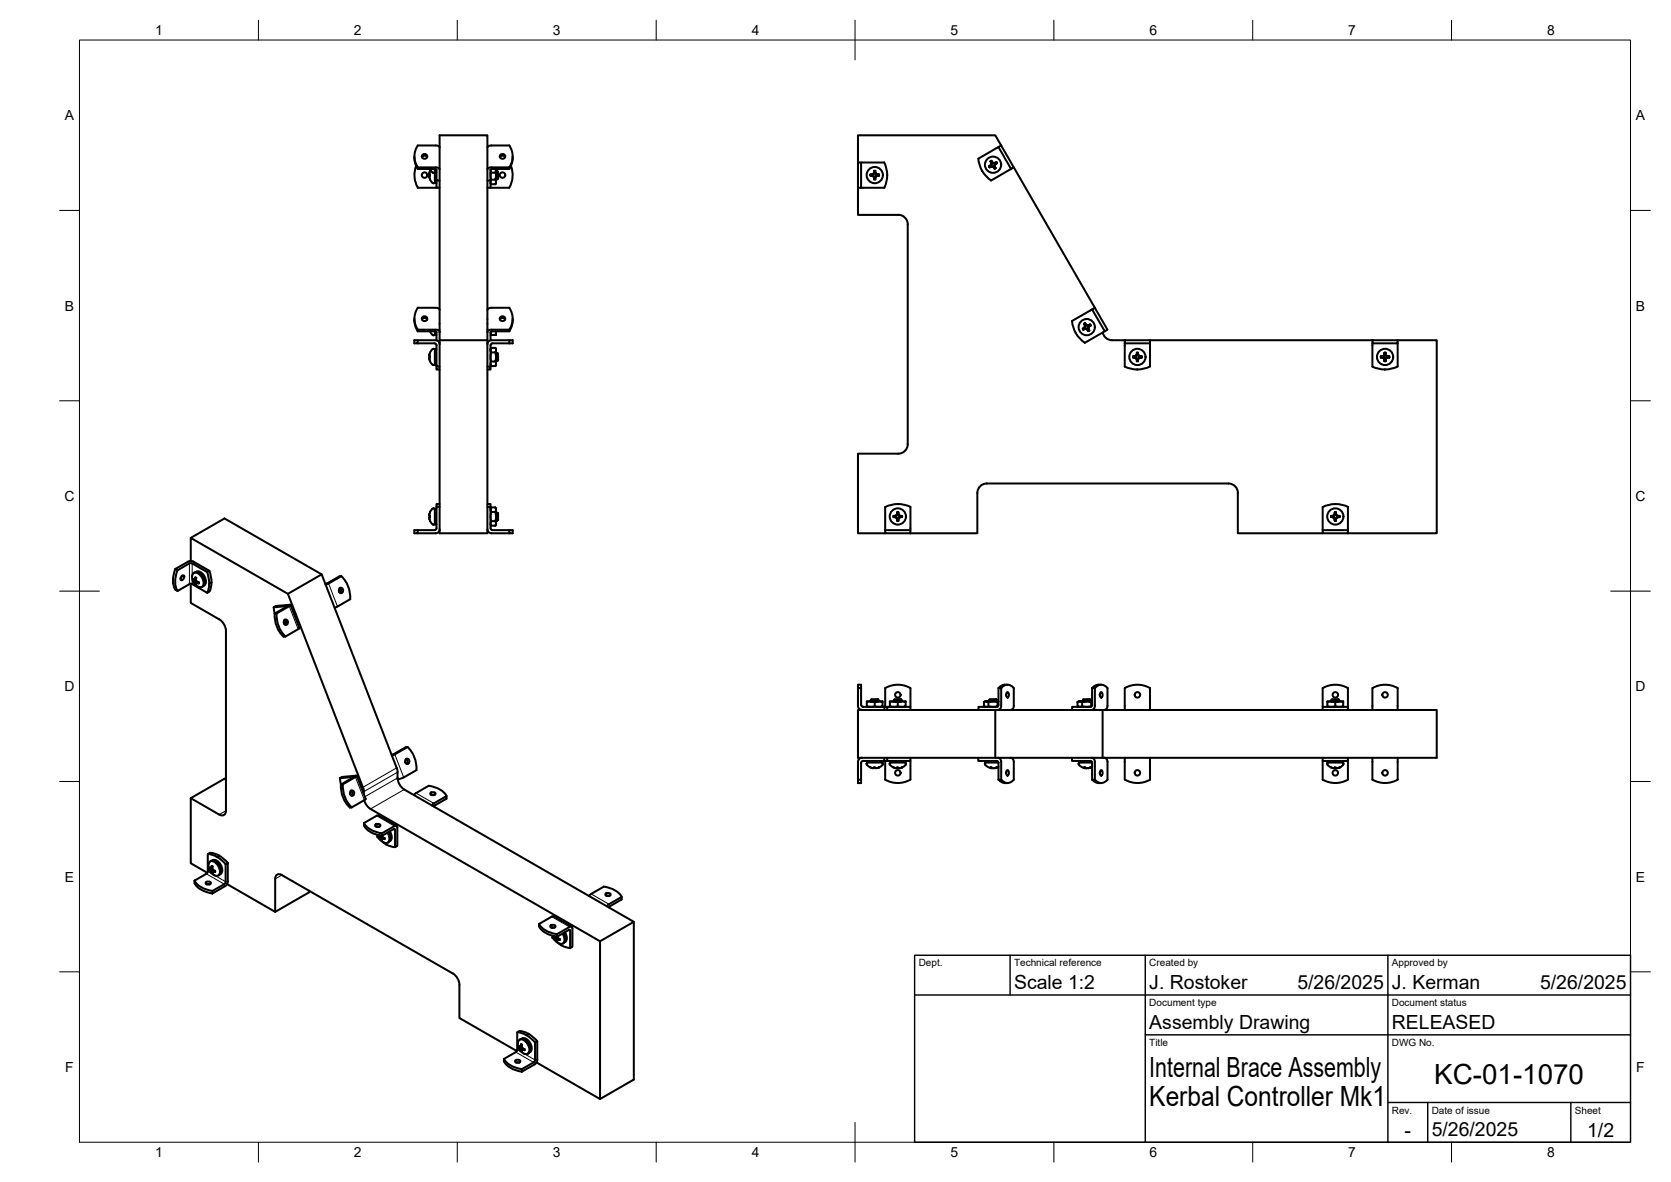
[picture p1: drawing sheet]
<svg xmlns="http://www.w3.org/2000/svg" width="420mm" height="297mm" viewBox="0 0 420 297" stroke-linecap="round" stroke-linejoin="round" font-family="sans-serif">
<!-- layer: Visible -->
<g fill="none" stroke="#000" stroke-width=".51">
<path d="M104.2 39.3v.4M104.2 39.7l.2 1.4 .7 1.4M105 36.6h4.5a.9 .9 0 0 1 1.1 .5M105.1 36.6a4.9 4.9 0 0 0 0 5.4M106.1 39.5a.72 .72 0 0 1 .7-.4 .72 .72 0 0 1 .6 .4M123.5 36.6h4.6a4.9 4.9 0 0 1 0 5.5M123.6 36.6a.9 .9 0 0 0-1 .5M125.7 39.5a.72 .72 0 0 1 .7-.4 .72 .72 0 0 1 .6 .4M128.9 39.3l-.2 1.8-.6 1.3M246 39.9l.3 1.5 .6 1.5M251.1 37l.6-.4 3.2 5.5-.7 .4zM251.1 37l-5.1 2.9"/>
<path d="M251.7 36.6l-1.4-2.6h-34.6v6.8M104.6 41.7a6.3 6.3 0 0 0 .5 5.5M105 47.2h4.7M105 42.1h4.5a.9 .9 0 0 1 1.1 .5M105 42.1v.4h4.3M107.9 44.3l.2 .7M108.1 45v.1M108.1 42.4l.5 .8 .4 .2M108.1 45.1l.5 .7 .4 .2M108.1 43h.1M108.1 45.1h.1M108.1 43l-.2 .6 .2 .6-.2 .1"/>
<path d="M108.2 42.7l-.1 .2M109 46h.1M109 43.5h.1M109.3 42.4l.5 .3-.1 2.7h.8M109.3 43.3v2.6l.4 .1M109.3 42.5v.8M109.4 43.3l.3 .1M109.4 45.7l-.4 .3M109.4 43.1l-.4 .3M109.7 45.4v1.8h.8M122.6 47.2h5.5M123.3 43.4h1.4"/>
<path d="M123.3 42.7l.2 .7M123.3 45.4v1.8M123.3 42.7v2.7h-.7M123.3 46l.2 .3M123.4 43.4l.1 1.8h1l.2-1.8M123.5 45.2l-.2 .4 .2 .7M123.5 46.3h1M123.5 42.1h4.6M123.6 42.1a.9 .9 0 0 0-1 .5M123.8 42.4l-.5 .3M124.5 43.4l.2-.9v.9M124.7 43.1l.1-.1 .2 2"/>
<path d="M124.7 44.4l.1 .4M124.7 43.8l.3 1.2M124.7 43.4v2.6l-.2 .3 .2-.4-.2-.7M124.8 43l.2 1.7M124.8 44.8h.1M124.8 44.8l-.1 .1M124.8 43l.2 .2M125 43.2l.2 1.6M125.1 44.9l-.1 .1M125.1 43.1l.1 1.7M125.1 43.1l-.1 .1M125.2 44.8l-.1 .1-.1-.2v.3"/>
<path d="M125.2 44.8h.1M128.1 42.1v.4h-4.3M128.5 41.7a6.3 6.3 0 0 1-.4 5.5M215.7 40.8h.8v6.4h-.8zM215.7 47.2v6.8h10.1a2.34 2.34 0 0 1 2.4 2.4v55.2a2.38 2.38 0 0 1-2.3 2.4h-10.2v20h6.9M216.5 40.8h5.8l.6 1.6 .2 1.7M216.5 47.2h5.9M218.9 44.1v.1M218.9 44.1l.3 .1M219.2 44.2l.4 .1M219.2 43.8h-.3v.3M219.3 44.1l.3 .1"/>
<path d="M219.5 44.3l.3 .7M219.6 44.2l.1 .1M219.7 44.4l.1 .6M219.7 43.7l-.8 .2v.2h.3M219.8 45v.1M219.8 43l-.2 .6-.4 .2M219.8 42.9h.1M219.8 45h.2M220 43h.1M220 43v.3M220 44.7v.3M220 43h-.2l-.1 .7"/>
<path d="M220 45h.1M220.1 42.9v.1M220.1 43l.1 .7M220.1 42.9h-.3M220.1 45.1h-.3M220.1 45v.1M220.1 43.3l.1 .3M220.2 44.4l-.1 .6M220.2 43.7l.7 .2M220.2 43.6l.8 .2v.3M220.3 44.2l-.1 .1M220.3 44.3l-.2 .4"/>
<path d="M220.6 44.1h.3M220.6 44.1l-.3 .1M220.6 44.2l-.3 .1M220.9 43.9v.2M221 44.1l-.3 .1M221 44.1v.1M223.1 44.1l-.2 1.6-.5 1.5M246.9 42.9l1.1 1.4 1.2 1M248.7 41.8l.1 .3M248.7 41.8h.1M248.8 41.8v.2M248.8 42h.1"/>
<path d="M248.8 42.1h.1M249 40.5l.3-.1 .2 .3M249 40.5v.1M249 40.6l.2 .3M249.1 41.9l-.2 .1M249.2 40.9v.1M249.2 40.9v.3M249.2 41.2l-.5 .6M249.3 40.5l.1 .3M249.3 40.5l-.2 .1a.79 .79 0 0 1 0 1l-.3 .3M249.4 40.8l.3 .2M249.5 40.7l.3 .3 .4-.1"/>
<path d="M249.5 41.8h-.4M249.5 41.8l.6 .5 .2-.1M249.6 41.9l-.7 .2M249.7 41.9l.2 .1M249.7 41h.4M249.8 42.1h.1M249.9 42.1l.2 .3M250 41.6l.1 .3M250.1 41.4v.2M250.1 42l.2 .2M250.1 41.9h.1M250.2 40.9l.3-.2 .1 .2 .1 .1-.3 .2"/>
<path d="M250.3 42.2v.1M250.3 41.2l-.2 .3M250.3 41.1v.1M250.4 42.3l-.3 .1M250.4 42.2l-.1 .1M250.4 41.2l-.3 .4 .2 .6M250.5 40.8l-.3 .2M250.5 40.8h.1M250.5 40.8l.1 .2M250.6 41l-.3 .2M250.6 41h.1M254.2 42.5l-5 2.9"/>
<path d="M254.9 42.1l20.4 35.3M105 77.4h4.5a.9 .9 0 0 1 1.1 .4M105.1 77.3a4.9 4.9 0 0 0 0 5.5M123.5 77.4h4.6M123.6 77.4a.9 .9 0 0 0-1 .4M128.1 77.3a4.9 4.9 0 0 1 0 5.5M274.6 77.8l.7-.4 3.2 5.5-.7 .4zM274.6 77.8l-5 2.9 .3 1.5 .6 1.5M104.2 85.5h.8v.8h-.8zM104.2 80.1v.4M104.2 80.5l.2 1.4 .7 1.3M105 86.3h4.3l.4 .2v5.6h.8"/>
<path d="M105 85.5h4.5a1.01 1.01 0 0 1 1.1 1M105 83.3h4.5l.3 .2-.1 2M105 82.9h4.5a.9 .9 0 0 1 1.1 .5M105 82.9v.4M106.1 80.3a.72 .72 0 0 1 .7-.4 .72 .72 0 0 1 .6 .4M107.9 90v.1M107.9 90.1l.2 .6M108.1 83.3l.5 .7 .4 .3M108.1 90.8l.5 .7 .4 .2M108.1 90.7v.1M108.1 88.6v.1M108.1 90.8h.1"/>
<path d="M108.1 88.7l-.2 .6 .2 .6-.2 .1M109 91.7h.1M109 87.7h.1M109 84.3h.1M109 87.7l-.4 .2-.5 .7M109 87.7l.4 .3M109.3 83.3v.8M109.4 84.1l.3 .1M109.4 91.4l-.4 .3M109.4 83.9l-.4 .4M109.7 87.7l-.4 .1v3.8l.4 .1M109.7 92.1v.8h.8"/>
<path d="M110.5 86.2h.1M110.5 85.5h12.1v-51.5h-12.1v100h12.1v-48.5M122.6 92.1h.7v.8h-.7M122.6 86.2h.1M123.3 84.2h1.4v-.9l-.2 .9M123.3 83.4l.2 .8M123.3 91.7l.2 .3M123.5 87.4l-.2 .4 .2 .8h1l.2-.6v3.7l-.2 .3M123.5 88.6l-.2 .8 .2 1.5h1l.2-.8-.2-1.5M123.5 90.9l-.2 .4 .2 .7M123.5 92h1M123.5 87.4h1"/>
<path d="M123.5 87.4l-.2 .3M123.5 85.5h4.6M123.5 82.9h4.6M123.6 82.9a.9 .9 0 0 0-1 .5M123.6 85.5a1.01 1.01 0 0 0-1 1M124.5 87.4l.2 .6zM124.5 90.9l.2 .4-.2 .7M124.7 90.1l.1 .4M124.7 89.5l.3 1.2M124.8 88.7l.2 2M124.8 88.7h.1M124.8 90.5h.1"/>
<path d="M124.8 88.7l-.1 .1M124.8 90.5l-.1 .1M124.8 88.7l.2 1.8M124.8 88.7l.2 .2M125 88.9l.2 1.6M125.1 90.6l-.1 .1M125.1 88.8l.1 1.7M125.1 88.8l-.1 .1M125.2 90.5l-.1 .1-.1-.1v.2M125.2 90.5h.1M125.7 80.3a.72 .72 0 0 1 .7-.4 .72 .72 0 0 1 .6 .4M128.1 85.5h.8v.8h-.8z"/>
<path d="M128.1 86.3h-4.3l-.4 .2-.1 5.6M128.1 83.3h-4.5l-.3 .2v2M128.1 82.9v.4M128.9 80.1l-.2 1.8-.6 1.3M270.5 83.7v.1M270.5 83.8l1 1.3 1.3 1M272.2 82.6l.2 .3 .3-.2M272.2 82.6h.1M272.3 82.6l.1 .2 .3-.2M272.6 82.4l-.3 .2M272.6 81.3v.1M272.6 81.4a.69 .69 0 0 1 .3 .7 .69 .69 0 0 1-.6 .5"/>
<path d="M272.8 81.8v.2M272.8 82l-.2 .3M272.8 81.3h.1M272.8 81.3l-.1 .1M272.8 81.3l.2 .3M273 81.5v.1M273 81.5l.1 .1M273 82.7h.2M273 81.6l.4 .2M273 81.5l-.2-.3-.1 .1v.4M273 82.6h-.3M273.1 82.7h-.4"/>
<path d="M273.1 82.6h.1M273.1 81.6l.2 .1M273.2 82.7l.4 .5M273.3 81.7l.1 .1M273.7 82.3v.4M273.7 82.7l.2 .3M273.8 82l-.2 .2M273.9 82a.57 .57 0 0 0-.1 1l-.1 .1-.5-.5M273.9 81.9l-.1 .1M273.9 83.1l-.2 .1M273.9 82v.1M274 81.6h.1"/>
<path d="M274.1 81.5h.1M274.1 81.5l-.6 .2M274.1 81.5l.2 .3M274.2 81.7l-.3 .2M274.2 81.8l-.1-.2-.7 .2M274.2 81.8l-.3 .2M274.2 81.8h.1M277.3 83.5a2.38 2.38 0 0 0 2.3 2h3.2M277.8 83.3l-5 2.9M282.8 85.5h6.4v.8h-6.4zM282.8 86.3v5.8l1.5 .6 1.7 .2M284.9 89.6v.2"/>
<path d="M285 89.6v.2M285 89.8l.6 .2-.7-.2M285.6 90l.1 .1M285.6 89.4l-.7 .2M285.7 89.9l.1 .1M285.7 90.1l.1 .2M285.7 90.1l.2 .6h.2M285.8 89.4l-.8 .2M285.8 90.3l.1 .4M285.8 89.1l-.2 .3M285.8 90.7l.1 .1M285.9 88.7l-.1 .4"/>
<path d="M285.9 88.6l-.1 .1M285.9 88.7l-.2 .7M285.9 90.7h.1M285.9 88.7h.2M285.9 88.7h.1M286.1 88.7v.3M286.1 90.4v.3M286.1 90.7h.1M286.1 88.6v.1M286.1 88.6h-.2M286.1 90.8h-.2M286.2 88.7v.7"/>
<path d="M286.2 90.7l-.1 .1M286.2 89l.2 .4 .6 .1M286.2 90.1v.6M286.2 89.4l.4 .2M286.3 90.1l-.1 .3M286.3 89.9l-.1 .1M286.4 90l-.1 .1M286.6 89.8l-.3 .1M286.6 89.6l.4 .1-.4 .1M287.1 89.5l-.1 .4-.6 .1M289.2 86.3v5.8l-1.6 .5-1.6 .2M289.2 85.5h55.9"/>
<path d="M345.1 85.5h6.3v.8h-6.3zM345.1 86.3v5.8a7.1 7.1 0 0 0 6.3 0v-5.8M347.2 89.5v.4M347.2 89.9l.7 .1M347.9 90l.1 .1M347.9 89.9l.1 .1M348 89.3l-.8 .2M348 89.4l-.8 .2v.2l.7 .1M348.1 89l-.1 .3M348.1 90.7v.1M348.1 88.7v.3l.1-.3h.1M348.1 88.6v.1"/>
<path d="M348.1 88.6h.3l.3 .8M348.1 90.3l-.1-.2 .1 .3M348.1 89.1l-.1 .3M348.1 90.7h.2M348.1 90.7v-.3v.3M348.2 90.3v.1M348.2 89v.1M348.3 88.7h.1M348.3 88.7v.3M348.3 90.4v.3M348.4 90.7h-.1M348.4 89l.1 .4"/>
<path d="M348.4 88.6v.1M348.4 90.7v.1M348.5 89.4l.1 .1M348.5 90.1l-.1 .3M348.5 90.1l-.1 .7h-.3M348.6 89.9l-.1 .1M348.6 89.5l.7 .1M348.6 89.4l.4 .1M348.7 90l-.1 .1M349 89.5h.3M349.3 89.8l-.7 .2 .4-.1M349.3 89.6v.2"/>
<path d="M349.3 89.8l-.3 .1M351.4 85.5h9.9v48.5h-22.4M48 135.2l8.5-4.9 24.4 14M104.2 133.2h.8v.8h-.8zM107.9 129.5l.2 .2M108 129.1l-.1 .4M108.1 129.6v.1M108.1 130.9l.9 1M108.1 130.8v.1M108.1 128.7h.1M108.1 129.7l-.2 .5 .2 .6M108.1 130.9h.1"/>
<path d="M108.1 128.7l-.1 .4M108.8 127.8l-.7 .9M109 131.9h.1M109 127.8h.1M109 127.7l-.2 .1M109 127.7l.4 .4M109.4 131.5l-.4 .4M109.5 131.8h.2M109.7 127.8l-.4 .1 .2 3.9M109.7 127.4v5.6l-.4 .2h-4.3M110.5 126.7h-.8v.7h.8M110.6 133a1.01 1.01 0 0 1-1.1 1h-4.5"/>
<path d="M122.6 127.4h.7l.1 5.6 .4 .2h4.3M122.6 133a1.01 1.01 0 0 0 1 1M122.6 126.7h.7v.7M123.3 131.8l.2 .3M123.5 127.5l-.2 .5 .2 .7h1l.2-.6v3.7l-.2 .3M123.5 128.7l-.2 .8 .2 1.5h1l.2-.9-.2-1.4M123.5 131l-.2 .4 .2 .7M123.5 132.1h1M123.5 127.5h1M123.5 127.5l-.2 .3M123.5 134h4.6M124.5 127.5l.2 .6z"/>
<path d="M124.5 131l.2 .4-.2 .7M124.7 128.9l.1-.1 .2 2.1M124.7 130.2l.1 .4M124.7 129.7l.3 1.1M124.8 128.8l.2 1.7M124.8 130.6h.1M124.8 130.6l-.1 .1M124.8 128.8l.4 1.8M125 129l.2 1.6M125.1 130.7l-.1 .2M125.1 128.9l.1 1.7M125.1 128.9l-.1 .1"/>
<path d="M125.2 130.6l-.1 .2-.1-.3v.4M125.2 130.6h.1M128.1 133.2h.8v.8h-.8zM222.6 133.2h6.3v.8h-6.3zM222.6 133.2v-5.8a7.3 7.3 0 0 1 6.3 0v5.8M224.7 129.7v.3M224.7 129.7h.1M224.7 129.9h.3zM224.7 129.7l.1 .2M224.7 129.7h.3M224.8 129.7h-.1M225 130l.3 .1"/>
<path d="M225.1 129.9l.4 .2M225.3 130.1l.1 .1M225.3 129.5l-.6 .2M225.4 129.6l-.3 .1M225.4 129.4l-.1 .1M225.5 130.2l.1 .3M225.5 130.1l.1 .4M225.5 129.5l-.1 .1M225.6 129.1l-.1 .3M225.6 130.9h.3M225.6 130.5v.3M225.6 128.7v.4"/>
<path d="M225.6 128.7v.1M225.6 130.8h.2M225.7 128.8l-.2 .7M225.8 128.8v.4l.3 .3-.2-.4M225.8 130.8h.1M225.9 128.7v.4M225.9 128.8h-.2M225.9 128.7h-.3M226.1 130l-.3 .8M226.1 129.6l.3 .1M226.1 130.1l-.2 .7M226.1 129.5l.3 .1"/>
<path d="M226.4 130l-.3 .1M226.5 130h.3M226.7 129.7h-.3M226.8 129.9l-.7 .1M226.8 129.7v.2M226.8 129.6h-.3M308.9 121.5h-60.8a2.38 2.38 0 0 0-2.4 2.4v10.1h-16.8M308.9 121.5a2.38 2.38 0 0 1 2.4 2.4M311.2 123.9v10.1h21.4M332.6 133.2h6.3v.8h-6.3zM334.7 129.9h.3zM334.7 129.7l.1 .2"/>
<path d="M334.8 129.7h.2M334.8 129.7h.1M335 130l.4 .1M335.1 129.9l.4 .2M335.3 130.1l.1 .1M335.4 129.5l-.7 .2v.3M335.4 129.6l-.3 .1M335.4 129.4l-.1 .1M335.5 130.2l.1 .3M335.5 130.1l.1 .3M335.5 129.5l-.1 .1M335.6 130.9h.3"/>
<path d="M335.6 129.1l-.1 .3M335.6 130.5v.3zM335.6 128.7v.4M335.6 128.7v.1M335.6 128.8v.3M335.6 129.2l-.1 .3M335.6 130.4l.1 .1M335.7 129.1l-.1 .1M335.7 130.8h.1M335.7 128.8h.1M335.8 128.8l.3 .8M335.8 126.7l-1.7 .2-1.5 .5v5.8"/>
<path d="M335.8 126.7l1.6 .2 1.5 .5v5.8M335.9 128.7v.1M335.9 128.7h-.3M335.9 128.7v.4M335.9 129.1l.2 .4M336.1 129.6l.4 .1M336.1 130.1l-.2 .7M336.2 129.5l.2 .1M336.4 130l-.2 .1M336.4 129.7h.3M336.5 130h.3M336.8 129.7v.2a.75 .75 0 0 0-1 .9h-.1"/>
<path d="M336.8 129.6h-.3M336.8 129.7v.2M44.1 143l.5 .3M44.1 143a5.8 5.8 0 0 0 0 5.2M44.1 148.2l.5 .3 3-1.7 .5-.1 4 2.3M44.6 143.3a5.8 5.8 0 0 0 0 5.2M45.7 144.8l.4-.2a.7 .7 0 0 1 .1 .8 .7 .7 0 0 1-.8 .3v-.5zM45.8 144.7l-.4 .7M47.3 141.1l.7-.1 .7 .1M47.3 141.2l-3.2 1.8M48 141v-5.8l24.4 14 18.9 48.6 .2 1.7M48 146.7v4.8l7.1 4.1a3.6 3.6 0 0 1 1.7 2.9"/>
<path d="M48.3 144.8l.3-.7 .6-.3 .6 .1 .9 .7 .5 .8 .2 .9-.1 .7-.4 .5M48.3 144.8a2.27 2.27 0 0 0 2.1 2.8l.5-.1M48.5 145.5v.3M48.5 145.7l.2 .3M48.5 145.5l.2 .2M48.7 141.2l3.9 2.3-.5 .3-4-2.3-.5 .1-3 1.7M48.7 146l.1 .2M48.8 146.2l.2 .3M49 146.5l.3 .5M49.1 145.1l.2 .1v.7M49.1 145.1l-.3 .6M49.1 145.6h.1"/>
<path d="M49.2 145.6l.1 .1M49.2 143.8a1.55 1.55 0 0 1 2.2 1 1.57 1.57 0 0 1-.2 2.4M49.3 145.5l-.6 .2M49.3 145.9l.3 .3-.3 .3h.3M49.4 147h-.1M49.4 146.5v.5M49.5 146.2l.1 .1M49.6 146.5l.4 .1M49.6 146.3v.1M49.7 146.2l.3 .1M50 146.3v.1M50 146.6h.1"/>
<path d="M50 146.4v.2M50.9 147.5h.1M51.1 147.2h.1M52.1 143.7l.1 .5a6.5 6.5 0 0 1-.1 4.7M52.6 143.4l.2 .5a6.5 6.5 0 0 1-.1 4.7M52.7 148.7l-.6 .3M56.8 158.6v45.1a1.04 1.04 0 0 1-.5 1.1 1.04 1.04 0 0 1-1.2-.1M68.8 152.6l3.4-.3-3.1 1.9M68.8 152.6l.3 1.6M69.5 154.2h-.4M69.6 154.1a7.3 7.3 0 0 0 2.2 5.8M71.5 155.9a.59 .59 0 0 1 .9 .4 .59 .59 0 0 1-.9 .6l-.2-.5z"/>
<path d="M71.6 155.8l.3 .5-.2 .7M72.4 149.2l8.5-4.9 18.8 48.7M72.7 152.3l-3.2 1.9M72.8 152l-3.4 .3-.6 .3M72.8 152h.3l-.4 .3M73 152l2.3 5.8-3.5 2.2h-.5a7.3 7.3 0 0 1-2.2-5.8M82.3 146.6l3-1.7 .5-.1-3.2 1.8M82.4 146.5l-.6 .2M82.6 146.6l-.7 .3M84.9 152.4l-.8 .3M85.3 147.9a.59 .59 0 0 1 1 .4 .59 .59 0 0 1-.9 .6l-.2-.5zM85.4 147.8l.4 .6-.3 .6"/>
<path d="M85.8 144.8a7.3 7.3 0 0 1 2.3 5.8M88.1 150.6l-3.2 1.8M215.7 172.1h.8v.8h-.8zM215.7 172.9v4.5M215.7 177.4a1.01 1.01 0 0 0 1 1M216.5 172.9v4.3M216.5 177.1l.1 .3 .4 .2M217 177.6h5.4M218 176.4l.9-.1h-.9v1.3M218.9 176.2v.1M218.9 175.9l.2 .2M219.2 176.1l-.3 .1"/>
<path d="M219.9 176.4v1.1M220.7 175.9l-1.6 .2M220.7 176.2v.1M220.7 175.9l.3 .2-2.1 .1M220.7 175.9l-1.5 .2M220.7 175.8v.1M220.8 175.8l-1.7-.1-.2 .2M220.8 175.8l-1.9 .1M220.8 175.8l-.1 .1M221 176.1l-.3 .1M221 176.1l-1.9 .2M221 176.1h.1"/>
<path d="M221.9 176.4v-.1l-2 .1-1-.1h2.3l.7 .1v1.1h-.2l-1 .1-.8-.1-1.2 .1-.7-.1M221.9 177.5v.1M222.4 178.4v-.8h.7v.8M222.6 177.6v-4.7a6.3 6.3 0 0 1 6.3 0v5.5M223.1 177.6h5.8M224.7 176.2v.1M224.7 175.9l.3 .2M224.7 176.3h-.9v1.3M224.7 176.3l-.9 .1M225 176.1l-.3 .1M225.7 176.4v1.1M226.5 176.2v.1"/>
<path d="M226.5 175.9l.3 .2-2.1 .1M226.5 175.9l-1.5 .2M226.5 175.8v.1M226.6 175.8l-1.7-.1-.2 .2M226.6 175.8l-1.9 .1M226.6 175.8l-1.6 .3M226.8 176.1l-1.9 .2M226.8 176.1h.1M226.8 176.1l-.3 .1M227.7 176.4v-.1l-2 .1-1-.1h2.3l.7 .1v1.1h-.2l-1 .1-.8-.1-1.2 .1-.7-.1M227.7 177.5v.1M247.4 176.4l.6-.1z"/>
<path d="M247.4 177.5l.3 .1M248.5 176.4v1.1M248.7 175.9l.2 .2M248.9 176.1l-.3 .1M250.3 178.4h-34.6v12h61.5v-12M250.5 175.9l-1.6 .2M250.5 175.8l-1.6 .2M250.5 176.2l-.2 .1M250.5 175.8v.1M250.5 176.2v.1M250.5 175.9l.2 .1M250.5 175.7h-1.6l-.2 .2"/>
<path d="M250.5 175.7v.1M250.5 175.8l-1.8 .1M250.5 175.8h.1M250.7 176.1l-2.1 .1M250.7 176l-2.1 .2M250.7 176v.1M250.7 176.1l-.2 .1M250.8 177.5h.1M251.1 176.3l-2.6 .1-.5-.1 2.8 .1v1.1l-.8 .1h-2.5l-.1-.1v-1.1M251.1 176.3l-.3 .1M251.1 172.9v4.2l-.3 .5h-4.8v.8M251.1 172.9h.6"/>
<path d="M251.7 177.4a.94 .94 0 0 1-.8 1M251.7 172.9v4.5M251.8 172.9a1.9 1.9 0 0 1 3.1 0v4.5M253 174.5v.3M253.2 174l.1-.1a.85 .85 0 0 1 0 1.4 .86 .86 0 0 1-.1-1.3zM253.3 172.1l-1.3 .1-.9 .7M254.9 177.4a.94 .94 0 0 1-.8 1M270.9 176.4l.6-.1zM270.9 177.5l.4 .1M272.1 176.4v1.1M272.3 175.9l.1-.2 1.7 .1zM272.3 175.9l.2 .2"/>
<path d="M272.5 176.1l-.3 .1M274 175.8l-1.5 .2M274 176.2l-.2 .1M274 175.9l-1.5 .2M274 175.8v.1M274 176.2v.1M274 175.9l.3 .1M274.1 175.8h-.1M274.3 176.1l-2.1 .1M274.3 176l-2.1 .2M274.3 176v.1M274.3 176.1l-.3 .1"/>
<path d="M274.4 177.5h.1M274.6 176.3l-2.5 .1-.6-.1 2.9 .1v1.1l-.9 .1h-2.4l-.2-.1v-1.1M274.6 176.3l-.2 .1M274.6 177.2v-4.3h.7v4.5M274.6 177.1l-.4 .5h-4.6v.8M275.3 177.4a.94 .94 0 0 1-.9 1M275.3 172.9a1.9 1.9 0 0 1 3.2 0v4.5M276.5 174.5v.3M276.7 174l.2-.1a.85 .85 0 0 1 0 1.4 .86 .86 0 0 1-.2-1.3zM276.9 172.1l-1.4 .1-.9 .7M277.2 178.4h-26.9v12M277.2 178.4h.4"/>
<path d="M277.6 178.4h83.7v12h-84.1M278.5 177.4a.94 .94 0 0 1-.9 1M282.8 178.4v-5.5a6.3 6.3 0 0 1 6.4 0v5.5M332.6 177.6v-4.7a6.3 6.3 0 0 1 6.3 0v5.5M334.7 176.2v.1M334.8 176.3h-1v1.3M334.8 176.3l-1 .1M334.8 175.9l.2 .2M335 176.1l-.3 .1M335.7 176.4v1.1M336.5 175.9l.3 .2-2.1 .1M336.5 175.9l-1.5 .2"/>
<path d="M336.5 176.2v.1M336.5 175.8v.1M336.6 175.8l-1.6-.1-.2 .2M336.6 175.8l-1.8 .1M336.6 175.8l-.1 .1M336.8 176.1l-1.9 .2M336.8 176.1h.1M336.8 176.1l-.3 .1M337.7 176.4v-.1l-2 .1-.9-.1h2.2l.7 .1v1.1l-.2 .1h-1l-.8-.1-1.2 .1-.7-.1M337.7 177.5v.1M338.9 177.6h-6.3v.8M345.1 178.4v-5.5a6.3 6.3 0 0 1 6.3 0v5.5"/>
<path d="M56.8 195.9l-.3-.2-8.5 4.9M85.5 195.5l.2 1.6M85.7 197.1a7.3 7.3 0 0 0 2.3 5.8M86.2 197.1a7.3 7.3 0 0 0 2.3 5.8M88.1 198.8a.59 .59 0 0 1 1 .5 .59 .59 0 0 1-.9 .5l-.2-.5zM88.2 198.7l.4 .6-.3 .6M89.5 194.9l-3.5 .3-.6 .4 3.5-.3-3.2 1.9M89.5 194.9h.2l-.3 .4-3.2 1.8-.5 .1M89.7 195l2.3 5.8-.4 .3M99 189.5l-.5 .2M99.8 192.9l.2 .9a4.4 4.4 0 0 0 1.6 4.6l57.8 33.3-8.5 4.8M102 190.9a.59 .59 0 0 1 .9 .4 .59 .59 0 0 1-.9 .5l-.1-.5z"/>
<path d="M102.1 190.7l.3 .6-.2 .7M102.5 187.7l-4 2.2M102.5 187.7l-.5 .1-3 1.7M102.5 187.7a7.3 7.3 0 0 1 2.2 5.8l-3.2 1.9-1.5 .4M104.6 199.3l3.2-1.8a5.8 5.8 0 0 1 4.5 2.6M104.6 199.3l-.5 .5M108.2 199.4l.6-.3a.53 .53 0 0 1 .7 .4l-.7 .3a.53 .53 0 0 1-.6-.4zM108.4 199.8h.9M215.7 195.9h.8v.9h-.8zM216.5 191.7v4.2M216.7 190.4a1.01 1.01 0 0 0-1 1v4.5M217 191.2l-.4 .3-.1 .2"/>
<path d="M217.9 191.9v.1M217.9 192l1 .9M218 191.2v.3M218.2 191.6l-.3 .3M218.8 192.9h.1M218.9 192.9l.3 .1M219.2 193l.9-.1 .1 .1M221 192.9l-.8 .1M221 192.9h.1M221.7 191.6l.3 .3M221.9 191.2l-.1 .4-3.8-.1M222 191.9v.1"/>
<path d="M222 192l-.3 .4-.7 .5M222.3 190.4v.8h-5.3M222.6 191.2v4.7a6.3 6.3 0 0 0 6.3 0v-4.7M223.1 190.4v.8h-.8M223.7 191.9v.1M223.7 192l1 .9M223.8 191.2l.1 .4h3.7l.1-.4M224 191.6l-.3 .3M224.7 192.9h.1M224.7 192.9l.7 .1M226.4 193l-.8-.1-.1 .1M226.8 192.9l-.3 .1"/>
<path d="M226.8 192.9h.1M227.5 191.6l.3 .3M227.8 191.9v.1M227.8 192l-.3 .4-.7 .5M228.9 190.4v.8h-5.8M246 190.4v.8l4.8 .1 .3 .4v4.2M247.6 191.9v.1M247.6 192l.4 .5 1.2 .5M247.7 191.2v.3M247.7 191.5l3.3 .1M248 191.6l-.4 .3M249 192.9l1.1 .1"/>
<path d="M249 192.9l.2 .1M249 192.9h.1M249.2 193h.1M249.2 193h.5M249.3 192.9l-.1 .1M250.2 193h-.1M250.3 193h-.2M250.4 193h-.1M250.7 192.9l-.5 .1M250.7 192.9h.1M250.7 192.9l-.3 .1M250.9 190.4a.94 .94 0 0 1 .8 1v4.5"/>
<path d="M251.1 195.9h.6M251.1 192.7l-.9 .3M251.1 195.9l.6 .6 1 .3M252.6 196.8h.7M253 194.1v.3M253.2 193.6l.1-.1a.85 .85 0 0 1 0 1.4 .86 .86 0 0 1-.1-1.3zM254.1 190.4a.94 .94 0 0 1 .8 1v4.5a1.9 1.9 0 0 1-3.2 0M269.5 190.4v.8h4.7l.2 .1 .2 .4M271.2 191.9v.1M271.2 192a2.15 2.15 0 0 0 1.5 1M271.3 191.2l.1 .4h3.2M271.5 191.6l-.3 .3"/>
<path d="M272.6 192.9l.1 .1M272.6 192.9l.4 .1M272.6 192.9h.1M272.7 193h.1M272.8 193h.1M272.8 192.9v.1M272.8 193h.3M273.1 193h.2M273.7 193h.1M273.7 193h-.7M274.1 192.9l-.4 .1M274.1 192.9h.1"/>
<path d="M274.2 192.9h.1M274.2 192.9l-.5 .1M274.4 190.4a.94 .94 0 0 1 .9 1v4.5h-.7v-4.2M274.6 192.7l-.8 .3M274.6 195.9l.6 .6 1 .3M276.2 196.8h.7M276.5 194.1v.3M276.7 193.6l.2-.1a.85 .85 0 0 1 0 1.4 .86 .86 0 0 1-.2-1.3zM277.6 190.4a.94 .94 0 0 1 .9 1v4.5a1.9 1.9 0 0 1-3.2 0M282.8 190.4v5.5a6.3 6.3 0 0 0 6.4 0v-5.5M332.6 190.4v5.5a6.3 6.3 0 0 0 6.3 0v-4.7M333.7 191.9v.1"/>
<path d="M333.7 192a2.34 2.34 0 0 0 1.7 1l.2-.1M333.8 191.2v.3M334 191.6l-.3 .3M335.6 192.9l.3 .1M335.6 192.9h.1M336.4 193h-.4M336.8 192.9l-.3 .1M336.8 192.9h.1M337.5 191.6l.3 .3M337.7 192.2l-.9 .7M337.7 191.2l-.1 .4-3.8-.1M337.8 191.9v.1"/>
<path d="M337.8 192l-.1 .2M338.9 190.4v.8h-6.3M345.1 190.4v5.5a6.3 6.3 0 0 0 6.3 0v-5.5M52.3 214.6a6.9 6.9 0 0 1 4.4 2.6M52.4 217.3a2.34 2.34 0 0 0 2.1 2.8l.6-.2 .4-.8-.1-.9-.6-1.1-.7-.6-.7-.2-.7 .3-.3 .7M52.6 218.3l.4 .5M52.9 218.2l-.3-.2v.2M53 218.8l.2 .5M53.2 219.4h.1M53.2 217.6l-.3 .6 .5-.1M53.2 218.1h.1M53.2 217.6l.2 .1"/>
<path d="M53.3 217.6h-.1M53.3 218.1h.1M53.3 216.3a1.55 1.55 0 0 1 2.2 1 1.85 1.85 0 0 1 0 2.3M53.3 218.2h.1M53.4 219.1l.1 .4-.2-.1M53.4 217.7v.1M53.4 217.8v.7l.7 .3v.3M53.5 219.5h-.1M53.5 219l-.1 .1M53.6 218.7l.1 .1M53.7 219h-.2M53.7 219h.1"/>
<path d="M53.7 218.8v.1M53.7 219l.4 .1M53.8 218.8l-.4 .3M54.1 219.1h.1M55 215h.1M55.1 215l-1-.4a1.88 1.88 0 0 0-1.9 0v4.6l-.3 .4-3 1.7M55.1 215l2.2 1.9M55.1 204.7l-7.1-4.1v16.3l4.1 2.4M55.2 219.7h.1M55.5 219.6l-.2 .1M70.9 219.9l42.9 24.7M70.9 219.9a1.03 1.03 0 0 0-1.2-.1 1.03 1.03 0 0 0-.5 1.1v8.3l-12.1-7"/>
<path d="M88.4 202.9l-.4 .1M91.5 206.8v.7M91.5 207.5a5.8 5.8 0 0 0 4.5 2.5M91.5 206.8a5.8 5.8 0 0 0 4.5 2.6M91.6 201.1l.6 1.3 1 .9 57.7 33.2v39.7l-16-9.2M91.6 201.1l-3.2 1.8M94.3 207.3l.7-.3a.53 .53 0 0 1 .7 .5l-.7 .3a.53 .53 0 0 1-.7-.5zM94.6 207.7h.8M94.8 209.8l.1 .5 .3 .4a6.2 6.2 0 0 0 4.2 2.2M94.8 207.7v.1M95.2 209.9v.1M95.2 205l4.5 2.5"/>
<path d="M95.2 204.9l-.5 .1-3.2 1.8M95.2 210l.2 .3M95.4 210.3l.4 .8M95.4 210h.1M95.5 210h.1M95.7 210.8v.1M95.8 211.1l.3 .1M96 210.1v.1M96 210.2l.1 .1M96 210.8l.7 .1M96.1 211.2h.1M96.1 210.3l.3 .2"/>
<path d="M96.2 210.4l.1 .2M96.4 210.5l.3 .1M96.4 210.5l-.4 .3 .1 .4M96.7 210.6v.3M97.6 209.1l.5 1v1l-.5 .6-.7 .1a2.42 2.42 0 0 1-1.8-1.9M98 208.9a1.73 1.73 0 0 1-.1 2.6M99 208.4l-3 1.7M99 208.3h.2l.2 .2M99.3 208.6v4.3l.6-.3v-4.6l-.2-.5-.5 .1-3.2 1.8v.7M109.1 201.9l-.5 .5M112.3 200.1v.6l-3.2 2M112.3 200.1l-3.2 1.8"/>
<path d="M48.9 221.3a2.44 2.44 0 0 0 1.7 2.3l1.3 .6 1.5 .3M48.9 221.3a5.8 5.8 0 0 0 4.5 2.6M51.7 221.8l.7-.3a.53 .53 0 0 1 .6 .5l-.6 .3a.53 .53 0 0 1-.7-.5zM51.9 222.2h.9M53.4 223.9v.6M56.4 222.2l-3 1.7M56.7 221.6l-.3 .6M57.3 221.5v-4.6l-.6 .3v4.4M57.3 221.5l-.2 .7-.5 .5-3.2 1.8M77.7 223.8v.5l-8.5 4.9M135.6 232.2a2.43 2.43 0 0 0 1.6 2.3l1.3 .5 1.5 .4M135.6 232.2a5.8 5.8 0 0 0 4.4 2.6"/>
<path d="M138.3 232.7l.7-.3a.53 .53 0 0 1 .7 .5l-.7 .3a.53 .53 0 0 1-.7-.5zM138.6 233.1h.8M138.7 230.4l-3.1 1.8M138.9 233v.2M138.9 235.2v.5M138.9 235.7l2.2 1.8M139.2 235.3v.1M139.2 235.2v.1M139.2 230.3l4.5 2.6M139.2 230.3h-.5M139.2 235.4l.2 .2M139.4 235.6l.2 .4"/>
<path d="M139.4 235.3h.1M139.6 235.3h.1M139.6 235.9l.1 .3M139.8 236.2l.1 .2M139.8 236.5h.1M140 236.4l.1 .2-.2-.1M140 235.4l.3 .4M140 234.8v.6M140 236.2v.2M140.1 236.6h.1M140.1 236.1l-.1 .1M140.3 235.8v.1"/>
<path d="M140.3 236.1h-.2M140.3 235.9h.1M140.3 235.8l.4 .1M140.3 236.1l.4 .1M140.4 235.9l-.3 .3M140.7 235.9v.1M140.7 236.2h.1M140.7 236v.2M141.1 237.5l1.4 .6 .9 .1M141.6 234.5l.5 .9v.9l-.2 .6-.6 .3a2.19 2.19 0 0 1-2.2-2M142 234.3a1.73 1.73 0 0 1-.1 2.5M143.2 232.9l-3.2 1.9"/>
<path d="M143.2 232.9h.5l.2 .4v4.6l-.5 .4-.1-4.6h-.3l-3 1.7M148.6 224.6l-.5 .6M151.8 222.8l-3.2 1.8M151.8 222.8a5.8 5.8 0 0 1 4.5 2.6M152.2 224.7l.7-.3a.53 .53 0 0 1 .6 .5l-.6 .3a.53 .53 0 0 1-.7-.5zM152.5 225.1h.8M152.6 227.8l.5-.6 3.2-1.8v.6l-3.2 2M159.4 231.7v39.6l-8.5 4.9M113.9 244.6l.8 .8 .8 1.6v8.8l14.4 8.3M130 259.4a6.7 6.7 0 0 1 4.5 2.6M126.7 266.1v.6M126.7 266.1a5.8 5.8 0 0 0 4.5 2.6"/>
<path d="M126.7 266.7a5.8 5.8 0 0 0 4.5 2.6M129.5 266.6l.7-.3a.53 .53 0 0 1 .6 .5l-.6 .3a.53 .53 0 0 1-.7-.5zM129.8 267h.8M130.4 262.8l.3 .7M130.4 262.8h.1M130.4 262.8l.1 .2M130.5 263h.1M130.7 263.5l.3 .6M130.8 263h-.1M131 264.1v.1M131 264.2l.2 .1M131.1 261.1h.1"/>
<path d="M131.1 263h.1M131.2 263l.1 .4M131.2 262.9v.1M131.2 264v.3M131.2 262.9l-.6 .1M131.2 262.5l-.2-.1-.2 .6M131.2 262.5v.1M131.2 264.3h.1M131.3 262.6l-.1 .3M131.3 263.8h.2M131.3 263.3l.2 .2M131.3 261l-.2 .1"/>
<path d="M131.3 261a2.18 2.18 0 0 1 2.4 2.2 1.12 1.12 0 0 1-.6 1.3M131.5 263.6h.1M131.5 263.6v.1M131.5 263.8l.4 .1M131.5 263.5l.4 .1v.3M131.6 263.6l-.4 .4M131.7 264.8l.5 .1 .6-.1M131.9 263.9h.1M132.8 264.8l.4-.4 .1-.9-.6-1.5-.6-.6-.7-.3-.5 .1-.5 .3a2.26 2.26 0 0 0 1.3 3.3M132.8 264.8h.1M134.5 262l.6-.3v4.6l-.2 .7-.5 .5M134.5 262v4.6l-.3 .4-3 1.7v.6l3.2-1.8"/>
<path d="M135.1 261.7l-.4-.4a6.5 6.5 0 0 0-4.1-2.2l-.6 .3v4.6l-.3 .4-3 1.7"/>
<circle cx="106.7" cy="39.3" r=".66"/>
<circle cx="126.3" cy="39.3" r=".66"/>
<circle cx="106.8" cy="44" r=".69"/>
<circle cx="126.4" cy="44" r=".69"/>
<circle cx="220" cy="44" r="2.04"/>
<circle cx="249.7" cy="41.4" r="2.04"/>
<circle cx="106.7" cy="80.1" r=".66"/>
<circle cx="126.3" cy="80.1" r=".66"/>
<circle cx="273.3" cy="82.2" r="2.04"/>
<circle cx="286" cy="89.7" r="2.04"/>
<circle cx="348.3" cy="89.7" r="2.04"/>
<circle cx="225.8" cy="129.8" r="2.04"/>
<circle cx="335.8" cy="129.8" r="2.04"/>
<circle cx="225.8" cy="174.6" r=".69"/>
<circle cx="286" cy="174.6" r=".69"/>
<circle cx="335.8" cy="174.6" r=".69"/>
<circle cx="348.3" cy="174.6" r=".69"/>
<circle cx="225.8" cy="194.2" r=".69"/>
<circle cx="286" cy="194.2" r=".69"/>
<circle cx="335.8" cy="194.2" r=".69"/>
<circle cx="348.3" cy="194.2" r=".69"/>
</g>
<g fill="#000">
<circle cx="49.2" cy="143.8" r=".25"/>
<circle cx="336.8" cy="192.9" r=".25"/>
<circle cx="52.6" cy="218" r=".25"/>
<circle cx="53.3" cy="216.3" r=".25"/>
<circle cx="140.3" cy="236" r=".25"/>
</g>
<!-- layer: Visible Narrow -->
<g fill="none" stroke="#000" stroke-width=".25">
<path d="M47.6 141.6v5.2M48.3 144.8a.94 .94 0 0 1 .8-.8 .94 .94 0 0 1 1 .5l.8 1.1a1.17 1.17 0 0 1-.7 2l-.4-.2M48.3 141.6v3.1M48.3 145.5v1.3M48.5 145.5h.1M48.6 145.6l-.1 .1M48.6 145.7h-.1M49.1 146.8h.2l-.2 .1M49.1 145.6l-.5 .4M49.2 145.1h-.1M49.2 143.8a2.18 2.18 0 0 1 2.4 2.2l-.2 .9-.2 .3M49.2 145.7l-.5 .3"/>
<path d="M49.3 145.5l-.4 .2M49.3 145.9l-.5 .3M49.3 145.4l-.3 .1M49.3 145.3l-.3 .1M49.3 147h.1M49.4 146.1l-.5 .2M49.6 146.3l-.6 .3M49.6 146.3l-.6 .2M49.7 146.3l-.3 .2M49.8 143.9a2.69 2.69 0 0 1 1.6 2.8M49.8 146.3l-.2 .2M49.9 146.3l-.3 .2"/>
<path d="M50 146.6h.1M50.9 147.4a2.36 2.36 0 0 0-1-3.4l-1-.1a2.4 2.4 0 0 1 2.4 2.6l-.4 1M53.2 146.4l-.6 .3M72.1 152.3v.1M72.7 152.3l2.3 5.8M82.6 146.6l2.3 5.8M88.7 195.3l.1 .1M89.4 195.3l2.2 5.8M99.3 189.6l2.2 5.8M99.7 193l-8.5 4.9M99.9 195.2l.3 .6M99.9 194.1l-8.4 4.9"/>
<path d="M99.9 195.5l-8.2 4.7M101.6 198.4l-8.4 4.9M104.6 199.3l4.5 2.6M51.9 219.6l4.5 2.6M52.2 219l1.2 .7M52.4 217.3a.94 .94 0 0 1 .8-.8 .94 .94 0 0 1 1 .5l.8 1.2a1.17 1.17 0 0 1-.7 1.9l-.4-.1M52.6 218h.1M52.7 218.1l-.1 .2 .1-.1M52.9 216.4a2.36 2.36 0 0 1 2.5 2.6l-.4 1M53 216.4a2.36 2.36 0 0 1 2.4 2.6l-.4 1M53.2 217.6h.1M53.3 218.1l-.6 .4"/>
<path d="M53.3 216.3a2.18 2.18 0 0 1 2.4 2.3l-.2 .9-.2 .2M53.3 218.2l-.5 .3M53.4 219.3h-.2M53.4 218l-.4 .2M53.4 219.3l-.1 .1M53.4 218.4l-.5 .3M53.4 217.9l-.3 .1M53.4 217.8l-.3 .2M53.5 219.5h-.1M53.5 218.6l-.5 .2M53.7 218.8l-.6 .3M53.8 218.8l-.3 .2"/>
<path d="M53.9 216.4a2.69 2.69 0 0 1 1.6 2.8M54 218.8l-.3 .2M54.1 219.1h.1M55 215l-.5 .3M55.1 215l-.6 .4M56.8 203.7l-1.7 1M70.9 219.9l-1.7 1M94.7 205l4.5 2.6M95.3 209.9l-.1 .1M95.7 210l-.3 .2M95.8 210l-.4 .3M96 211l-.2 .1"/>
<path d="M96 211.1h-.2M96 210.2l-.5 .3M96.1 211.2l-.1 .1M96.1 210.3l-.5 .3M96.3 210.6l-.6 .3M96.3 210.5l-.6 .3M96.4 210.5l-.3 .3M96.6 210.6l-.3 .2M96.6 210.6l-.2 .2M96.7 210.8v.1M97.3 209.3l.5 1.2a.89 .89 0 0 1-.2 1.1 .89 .89 0 0 1-1.1 .1M97.5 209.2a1.89 1.89 0 0 1 .1 2.5 1.95 1.95 0 0 0-.1-2.5z"/>
<path d="M97.7 209.1l.3 .8 .1 1M97.8 209a1.83 1.83 0 0 1 .1 2.5M99 208.4l.3 .2M54 220l2.7 1.6M138.7 230.4l4.5 2.5M139.3 235.3l-.1 .1 .2-.1M139.7 235.4l-.3 .2M139.8 235.4l-.4 .2M140 236.4l-.1 .1 .1-.1M140 235.5l-.4 .3M140.1 236.6h.1M140.1 235.7l-.5 .3"/>
<path d="M140.3 236l-.6 .2M140.3 235.9l-.6 .3M140.5 235.9l-.4 .2M140.6 235.9l-.3 .2M140.7 236l-.3 .1M140.7 236.2h.1M141.3 234.7l.5 1.2a.89 .89 0 0 1-.2 1 .89 .89 0 0 1-1 .2M141.5 234.5a1.89 1.89 0 0 1 .1 2.6 1.9 1.9 0 0 0-.1-2.5M141.7 234.5l.4 .7v1.1M141.8 234.4a1.83 1.83 0 0 1 .1 2.4M143 233.7l.4 .2M148.6 224.6l4.5 2.6"/>
<path d="M132.8 259.8l-.5 .3M132.9 259.8l-.5 .3M129.7 264.4l4.5 2.6M130 263.8l1.2 .6M130.2 262.1a.94 .94 0 0 1 .8-.8 .94 .94 0 0 1 1 .5l.8 1.1a1.17 1.17 0 0 1-.7 2l-.4-.2M130.4 262.8h.1M130.5 262.9l-.1 .1M130.5 263l-.1 .1M130.7 261.2a2.36 2.36 0 0 1 2.5 2.6l-.4 1M130.8 261.2a2.36 2.36 0 0 1 2.4 2.6l-.4 .9M131 262.4h.1M131 264.1h.2l-.2 .1"/>
<path d="M131.1 262.9l-.6 .4M131.1 261.1a2.18 2.18 0 0 1 2.4 2.3l-.2 .8-.2 .3M131.1 263l-.5 .3M131.2 262.8l-.4 .2M131.2 263.2l-.5 .3M131.2 262.7l-.3 .1M131.2 262.6l-.3 .1M131.3 264.3h-.1M131.3 263.4l-.5 .2M131.5 263.6l-.6 .3M131.5 263.6l-.6 .2M131.6 263.6l-.3 .2"/>
<path d="M131.7 261.2a2.69 2.69 0 0 1 1.6 2.8M131.8 263.6l-.3 .2M131.8 264.8l2.7 1.6M131.9 263.9h.1"/>
</g>
<!-- layer: BORDER -->
<g fill="none" stroke="#000" stroke-width=".25">
<path d="M20 10.1h390v276.9h-390zM65 5.1v5M115 5.1v5M165 5.1v5M215 5.1v10M265 5.1v5M315 5.1v5M365 5.1v5M15 52.9h5M410 52.9h5M15 100.7h5M410 100.7h5"/>
<path d="M15 148.6h10M405 148.6h10M15 196.4h5M410 196.4h5M15 244.2h5M410 244.2h5M65 287v5M115 287v5M165 287v5M215 282.1v9.9M265 287v5M315 287v5"/>
<path d="M365 287v5"/>
</g>
<!-- layer: TITLEBLOCK -->
<path d="M230 240.1h180v46.9h-180zM230 250h180M254 240.1v9.9M288 240.1v46.9M349 240.1v46.9M288 260.1h122M349 277.1h61M359 277.1v9.9M395 277.1v9.9" fill="none" stroke="#000" stroke-width=".36"/>
<g font-size="7">
<text x="289" y="270.6">Internal Brace Assembly</text>
<text x="360.6" y="272.3">KC-01-1070</text>
<text x="289" y="278.1">Kerbal Controller Mk1</text>
</g>
<g font-size="4.9">
<text x="255" y="248.5">Scale 1:2</text>
<text x="289" y="248.5">J. Rostoker</text>
<text x="326.2" y="248.5">5/26/2025</text>
<text x="350" y="248.5">J. Kerman</text>
<text x="387.2" y="248.5">5/26/2025</text>
<text x="289" y="258.6">Assembly Drawing</text>
<text x="350" y="258.6">RELEASED</text>
<text x="353.2" y="285.7">-</text>
<text x="360" y="285.5">5/26/2025</text>
<text x="399.1" y="285.7">1/2</text>
</g>
<g font-size="3.5">
<text x="39" y="8.8">1</text>
<text x="89" y="8.8">2</text>
<text x="139" y="8.8">3</text>
<text x="189" y="8.8">4</text>
<text x="239" y="8.8">5</text>
<text x="289" y="8.8">6</text>
<text x="339" y="8.8">7</text>
<text x="389" y="8.8">8</text>
<text x="16.3" y="30.2">A</text>
<text x="411.3" y="30.2">A</text>
<text x="16.3" y="78">B</text>
<text x="411.3" y="78">B</text>
<text x="16.2" y="125.9">C</text>
<text x="411.2" y="125.9">C</text>
<text x="16.2" y="173.7">D</text>
<text x="411.2" y="173.7">D</text>
<text x="16.3" y="221.6">E</text>
<text x="411.3" y="221.6">E</text>
<text x="16.4" y="269.4">F</text>
<text x="411.4" y="269.4">F</text>
<text x="39" y="290.8">1</text>
<text x="89" y="290.8">2</text>
<text x="139" y="290.8">3</text>
<text x="189" y="290.8">4</text>
<text x="239" y="290.8">5</text>
<text x="289" y="290.8">6</text>
<text x="339" y="290.8">7</text>
<text x="389" y="290.8">8</text>
</g>
<g font-size="2.5">
<text x="231" y="242.9">Dept.</text>
<text x="255" y="242.9">Technical reference</text>
<text x="289" y="242.9">Created by</text>
<text x="350" y="242.9">Approved by</text>
<text x="289" y="252.8">Document type</text>
<text x="350" y="252.8">Document status</text>
<text x="289" y="262.9">Title</text>
<text x="350" y="262.9">DWG No.</text>
<text x="350" y="279.9">Rev.</text>
<text x="360" y="279.9">Date of issue</text>
<text x="396" y="279.9">Sheet</text>
</g>
</svg>
